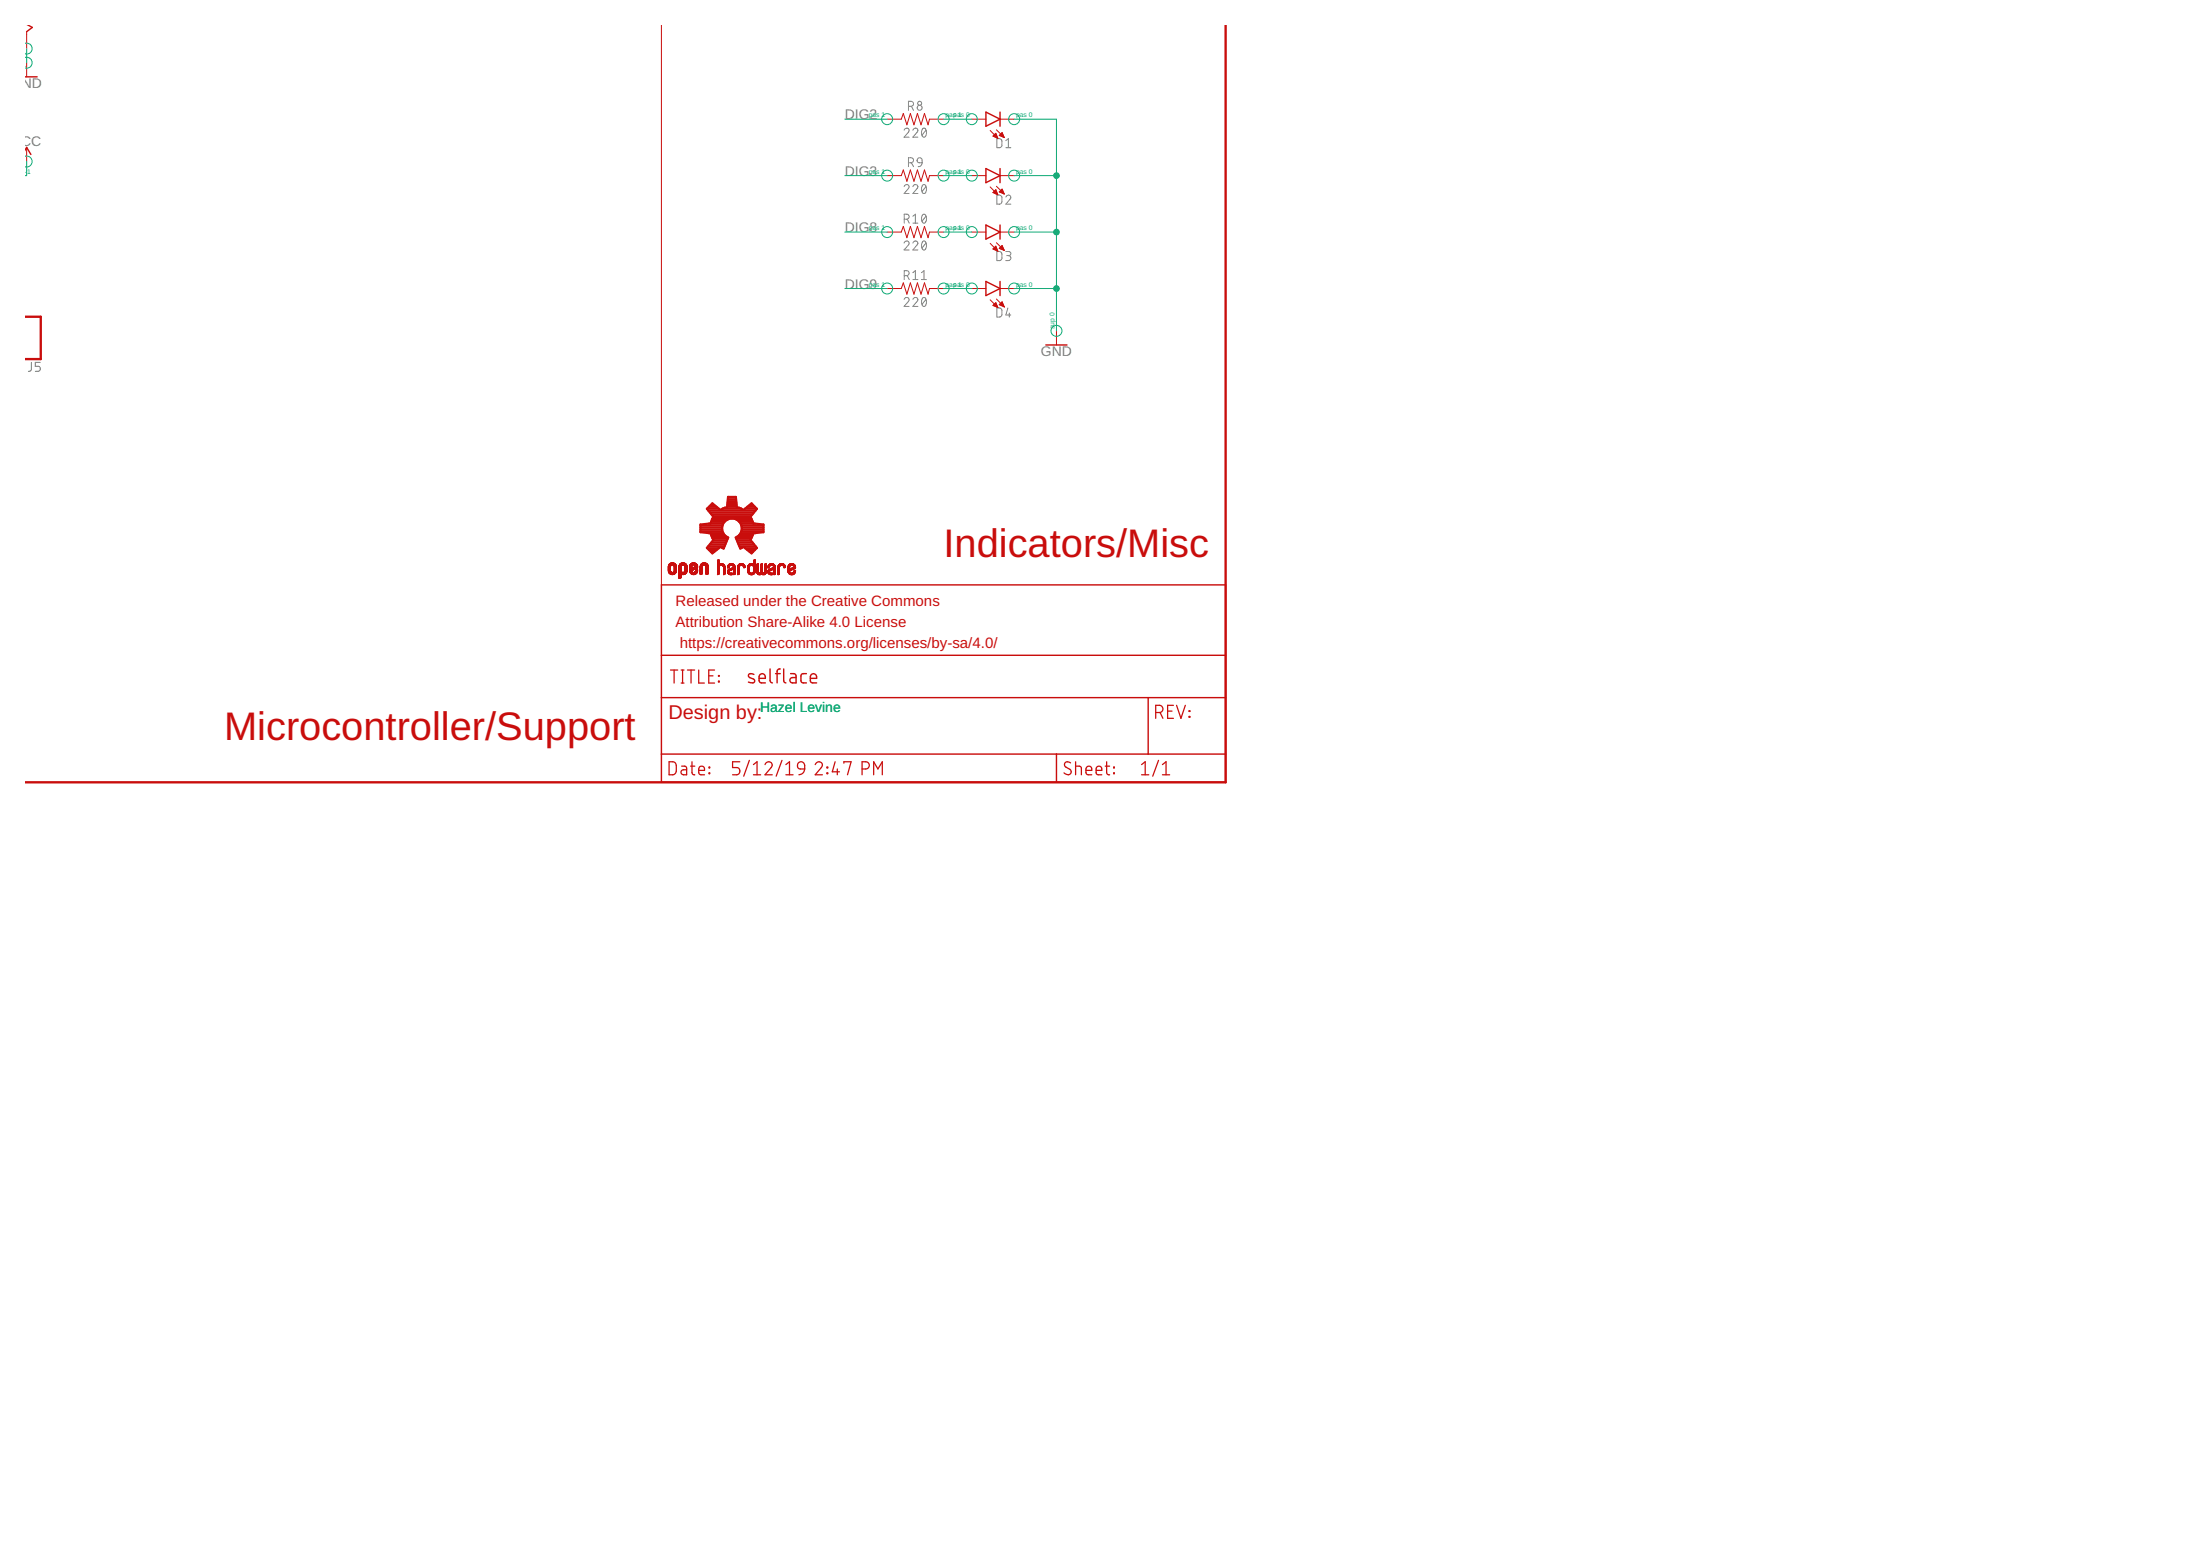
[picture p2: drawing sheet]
<svg xmlns="http://www.w3.org/2000/svg" width="297mm" height="210mm" viewBox="0 0 297 210" stroke-linecap="round" stroke-linejoin="round" font-family="sans-serif">
<g fill="none" stroke="#808080" stroke-width=".14">
<path d="M122.1 17.6a.34 .34 0 0 1 .4-.3 .34 .34 0 0 1 .2 .5l-.6 .7h.6M122.7 14.4h.3a.34 .34 0 0 0 .3-.4 .34 .34 0 0 0-.3-.3h-.3v1.2M123.1 14.4l.2 .5M123.3 17.6a.33 .33 0 0 1 .4-.3 .33 .33 0 0 1 .1 .5l-.5 .7h.6M124.6 17.4l.2-.1a.73 .73 0 0 1 0 1.2 .78 .78 0 0 1-.2-1.1zM125 17.6l-.5 .6M134.6 18.7a.58 .58 0 0 1 .7 .2 1.03 1.03 0 0 1-.1 .9l-.6 .1zM135.8 19.9h.7M135.8 19l.3-.3v1.2M122.1 25.2a.34 .34 0 0 1 .4-.3 .34 .34 0 0 1 .2 .5l-.6 .7h.6M122.1 32.8a.34 .34 0 0 1 .4-.3 .34 .34 0 0 1 .2 .6l-.6 .6h.6M122.1 29.6h.3a.34 .34 0 0 0 .4-.3 .34 .34 0 0 0-.4-.4h-.3v1.2"/>
<path d="M122.1 37.2h.3a.34 .34 0 0 0 .4-.3 .34 .34 0 0 0-.4-.4h-.3v1.2M122.5 29.6l.3 .5M122.5 37.2l.3 .5M122.7 22h.3a.34 .34 0 0 0 .3-.4 .34 .34 0 0 0-.3-.3h-.3v1.2M123.1 22l.2 .5M123.3 25.2a.33 .33 0 0 1 .4-.3 .33 .33 0 0 1 .1 .5l-.5 .7h.6M123.3 32.8a.33 .33 0 0 1 .4-.3 .33 .33 0 0 1 .1 .6l-.5 .6h.6M123.3 29.2l.3-.3v1.2M123.3 36.8l.3-.3v1.2M123.3 30.1h.6M123.3 37.7h.6M124 21.4a.34 .34 0 0 1 .3-.1 .34 .34 0 0 1 .2 .3v.4l-.5-.1-.2-.2z"/>
<path d="M124.4 37.7h.7M124.4 36.8l.4-.3v1.2M124.5 22v.1a.48 .48 0 0 1-.5 .4M124.6 25l.2-.1a.73 .73 0 0 1 .1 1.2h-.1a.75 .75 0 0 1-.2-1.1zM124.6 32.6l.2-.1a.73 .73 0 0 1 .1 1.2h-.1a.75 .75 0 0 1-.2-1.1zM124.6 29l.2-.1a.73 .73 0 0 1 .1 1.2h-.1a.75 .75 0 0 1-.2-1.1zM125 25.2l-.5 .7M125 32.8l-.5 .7M125 29.2l-.5 .7M134.6 26.3a.58 .58 0 0 1 .7 .2 1.03 1.03 0 0 1-.1 1l-.6 .1zM134.6 34l.6 .1a1.03 1.03 0 0 1 .1 .9l-.2 .2h-.5zM135.8 26.6a.33 .33 0 0 1 .5-.3 .33 .33 0 0 1 .1 .6l-.6 .7h.7"/>
<path d="M135.8 34h.5a.27 .27 0 0 1 .2 .3 .27 .27 0 0 1-.3 .2h-.3M136.1 34.5a.34 .34 0 0 1 .4 .3 .34 .34 0 0 1-.4 .4h-.3M4.2 48.9v1.1l-.1 .1h-.3M5.4 48.9h-.6v.5h.4a.34 .34 0 0 1 .2 .4 .34 .34 0 0 1-.2 .3h-.4M122.1 40.4a.34 .34 0 0 1 .4-.2 .34 .34 0 0 1 .2 .5l-.6 .7h.6M123.3 40.4a.33 .33 0 0 1 .4-.2 .33 .33 0 0 1 .1 .5l-.5 .7h.6M124.6 40.2h.2a.71 .71 0 0 1 0 1.2 .75 .75 0 0 1-.2-1.2zM125 40.4l-.5 .7M134.6 41.6l.6 .1a1.03 1.03 0 0 1 .1 .9l-.2 .2h-.5zM136.1 41.6l-.3 .9h.7M136.3 42.2v.6"/>
<circle cx="124.2" cy="13.9" r=".28"/>
<circle cx="124.2" cy="14.6" r=".34"/>
</g>
<g fill="none" stroke="#c90d0c" stroke-width=".14">
<path d="M3.6 4.3v2.3M3.6 8.5v1.9M3.6 19.9v1.9M89.3 3.4v75.6M119.8 16.1h1.9l.3-.8 .4 1.5 .5-1.5 .5 1.5 .5-1.5 .5 1.5 .4-1.5 .5 1.5 .2-.7h1.9M131.2 16.1h1.9M133.7 17.6l1 1.1M134.1 18.4l.4-.4 .2 .7zM134.1 18.4h.5M134.1 18.3h.5M134.2 18.2h.3M134.3 18.1h.2"/>
<path d="M134.3 18.5h.3M134.4 18.1h.1M134.5 18.6h.2M134.5 17.5l1.1 1.1M134.7 18.6h.1M135 18.2h.4M135 18.3h.5M135 16.1h1.9M135 18.1h.4M135.1 18.1h.3M135.2 18.4h.3M135.2 18h.1"/>
<path d="M135.3 17.9l-.4 .4 .7 .3M135.3 17.9l.3 .7M135.3 17.9h.1M135.4 18.5h.2M135.6 18.6h.1M119.8 23.7h1.9l.3-.8 .4 1.6 .5-1.6 .5 1.6 .5-1.6 .5 1.6 .4-1.6 .5 1.6 .2-.8h1.9M119.8 31.3h1.9l.3-.7 .4 1.5 .5-1.5 .5 1.5 .5-1.5 .5 1.5 .4-1.5 .5 1.5 .2-.8h1.9M119.8 38.9h1.9l.3-.7 .4 1.5 .5-1.5 .5 1.5 .5-1.5 .5 1.5 .4-1.5 .5 1.5 .2-.8h1.9M131.2 23.7h1.9M131.2 31.3h1.9M131.2 38.9h1.9M133.7 25.2l1 1.1"/>
<path d="M133.7 32.9l1 1M134.1 26l.6 .3M134.1 26l.4-.4 .2 .7M134.1 26h.5M134.1 33.6h.5M134.2 25.9h.4M134.2 33.7h.4M134.2 33.5h.4M134.2 26.1h.4M134.2 25.8h.3M134.3 33.4h.2M134.3 25.7h.2"/>
<path d="M134.3 33.3h.2M134.4 33.7h.3M134.4 25.7h.1M134.4 26.2h.3M134.4 33.3h.1M134.5 33.2l-.4 .4 .6 .3M134.5 33.2l.2 .7M134.5 25.1l1.1 1.1M134.5 32.8l1.1 1M134.6 33.8h.1M134.6 26.2h.1M134.9 25.9l.4-.4 .3 .7z"/>
<path d="M134.9 33.5l.4-.4 .3 .7zM134.9 25.9h.6M134.9 33.5h.6M135 25.8h.4M135 23.7h1.9M135 31.3h1.9M135 33.4h.4M135 38.9h1.9M135.1 33.6h.4M135.1 25.7h.3M135.1 33.3h.3M135.1 26h.4"/>
<path d="M135.2 25.7h.2M135.2 33.3h.1M135.2 25.6h.1M135.3 33.7h.2M135.3 33.2h.1M135.3 26.1h.2M135.4 33.7h.2M135.5 26.2h.1M133.7 40.5l1 1M134.1 41.2l.4-.3 .2 .6zM134.1 41.3h.5M134.1 41.2h.5"/>
<path d="M134.2 41.1h.4M134.3 41h.2M134.3 41.3h.4M134.4 40.9h.1M134.5 41.4h.2M134.5 40.4l1.1 1M134.7 41.5h.1M135 41.1h.4M135 41.2h.5M135 41h.4M135.1 40.9h.3M135.2 41.3h.3"/>
<path d="M135.2 40.9h.1M135.3 40.7l.3 .7-.7-.3zM135.3 40.8h.1M135.4 41.3h.2M142.6 44.7v1.9M90.2 77.1h.4M90.2 77l.3 .1M90.2 77h.3M90.2 76.9h.3M90.2 76.8h.3M90.2 76.7h.3M90.2 76.6h.3"/>
<path d="M90.2 76.5h.3M90.3 77.2h.4M90.3 77.2h.3M90.3 77.1h.3M90.3 76.4h.3M90.3 76.3h.3M90.3 77.3h1M90.3 76.3h.4M90.3 77.3h.9M90.3 76.3h1M90.3 76.2h.9M90.3 77.4h.9"/>
<path d="M90.4 77.4h.8M90.4 76.1h.8M90.4 76.1h.7M90.5 77.5h.6M90.5 76.1h.6M90.5 76h.6M90.6 76.4h-.4M90.6 77.5h.4M90.6 76h.4M90.7 77.6h.2M90.7 76.3h-.4M90.9 76.3h.4"/>
<path d="M90.9 77.2h.4M91 77.2h.3M91 76.3h.3M91 76.4h.3M91 77.1h.3M91 76.5h.3M91 77h.3M91 76.9h.3M91 76.8h.3M91 76.7h.3M91 76.6h.3M91.2 77.3h-.9"/>
<path d="M91.3 77.1h-.3M91.7 78.1h.1M91.7 78h.2M91.7 77.9h.2M91.7 77.8h.2M91.7 77.7h.2M91.7 77.6h.2M91.7 77.5h.7M91.7 77.5h.8M91.7 77.4h.9M91.7 77.3h1M91.7 77.2h.4"/>
<path d="M91.7 77.2h.3M91.7 77.1h.3M91.7 77l.3 .1M91.7 77h.2M91.7 76.9h.2M91.7 76.8h.2M91.7 76.7h.2M91.7 76.6h.2M91.7 76.5h.2M91.7 76.5h.3M91.7 76.4h.3M91.7 76.3h.4"/>
<path d="M91.7 76.2h1M91.8 76.2h.9M91.8 76.2h.8M91.8 76.1h.8M91.9 76.1h.6M91.9 78h-.2M91.9 76h.6M92 77.6h-.3M92 76.3l-.3 .1M92.1 76h.3M92.1 77.6h.3M92.1 76.3h-.4"/>
<path d="M92.3 76.3h.4M92.4 76.3h.3M92.4 77.2h.3M92.4 76.3l.4 .1M92.4 77.1h.4M92.4 76.4h.4M92.5 77.1h.3M92.5 76.4h.3M92.5 77h.3M92.5 76.9h.3M92.5 76.8h.3M92.5 76.7h.3"/>
<path d="M92.5 76.6h.3M92.5 76.5h.3M92.5 77.5h-.8M92.6 77.4h-.9M92.7 76.2l-1 .1M92.7 77.2h-.4M92.8 77.2h-.4M93.1 77.2h.4M93.1 77.1h.3M93.1 77h.3M93.1 77h.4M93.1 76.9h.7"/>
<path d="M93.1 76.8h.8M93.1 76.7h1.1M93.1 76.6l.3 .1M93.1 76.6h.3M93.1 76.5h.3M93.1 76.4h.3M93.2 77.3h.9M93.2 76.3h.3M93.2 76.3h.9M93.2 76.2h.9M93.2 77.4h.9M93.2 76.1l.9 .1"/>
<path d="M93.3 77.4h.7M93.3 76.1h.7M93.3 77.5h.7M93.3 77.5h.6M93.4 76h.5M93.4 76.5h-.3M93.4 76.4h-.3M93.5 77.5h.3M93.5 76.7h.7M93.5 76.3l-.4 .1M93.5 76h.3M93.5 77h-.4"/>
<path d="M93.5 77.6h.3M93.5 76.3h-.4M93.6 76.6h.6M93.6 76.9h-.5M93.7 76.6h.5M93.7 76.9h-.6M93.7 76.3h.4M93.8 76.3h.4M93.8 77.2h.4M93.8 76.5h.4M93.9 76.5h.3M93.9 76.4h.3"/>
<path d="M93.9 77.1h.3M93.9 76.8h-.8M93.9 77h.3M94 76.9h.2M94 76.8h-.9M94.1 76.9h.1M94.1 76.7h-1M94.2 77.2h-.4M94.2 77.2h-.3M94.5 77.5h.3M94.5 77.4h.3M94.5 77.3h.3"/>
<path d="M94.5 77.2h.3M94.5 77.1h.3M94.5 77h.3M94.5 76.9h.3M94.5 76.8h.3M94.5 76.7h.3M94.5 76.6h.3M94.5 76.5h.3M94.6 77.5h.1M94.6 76.4h.3M94.6 77.6h.1M94.6 76.3h.4"/>
<path d="M94.6 76.2h.9M94.7 76.2h.8M94.7 76.1h.8M94.7 76.1h.7M94.8 77.5h-.3M94.8 76.1h.6M94.8 76h.6M94.8 77.4h-.3M94.9 76.4h-.4M94.9 76.3l-.3 .1M94.9 76h.3M95 76.3h-.4"/>
<path d="M95.2 76.3h.4M95.3 76.3l.3 .1M95.3 76.4h.3M95.3 77.5h.3M95.3 77.4h.3M95.3 77.3h.3M95.3 77.2h.3M95.3 77.1h.3M95.3 77h.3M95.3 76.9h.3M95.3 76.8h.3M95.3 76.7h.3"/>
<path d="M95.3 76.6h.3M95.3 76.5h.3M95.4 77.5h.1M95.6 77.5h-.3M95.6 76.2l-1 .1M96.9 77.5h.1M96.9 75.7h.2M96.9 77.5h.2M96.9 77.4h.2M96.9 77.3h.2M96.9 77.2h.2M96.9 77.1h.2"/>
<path d="M96.9 77h.2M96.9 76.9h.2M96.9 76.8h.2M96.9 76.7h.2M96.9 76.6h.2M96.9 76.5h.2M96.9 76.4h.3M96.9 76.3h.4M96.9 76.2h.9M96.9 76.2h.8M96.9 76.1l.8 .1M96.9 76.1h.2"/>
<path d="M96.9 76h.2M96.9 75.9h.2M96.9 75.8h.2M96.9 75.6h.2M97 77.6h-.1M97.1 77.5h-.2M97.1 77.4h-.2M97.1 76.5h-.2M97.2 76.4h-.3M97.2 76.1h.4M97.2 76.3l-.3 .1M97.3 76.3h-.4"/>
<path d="M97.4 76.3h.4M97.5 76.3h.3M97.6 76.3h.3M97.6 76.4h.3M97.6 76.5h.3M97.7 76.5h.2M97.7 77.6h.1M97.7 77.5h.1M97.7 77.5h.2M97.7 77.4h.2M97.7 77.3h.2M97.7 77.2h.2"/>
<path d="M97.7 77.1h.2M97.7 77h.2M97.7 76.9h.2M97.7 76.8h.2M97.7 76.7h.2M97.7 76.6h.2M97.9 77.5h-.2M97.9 77.4h-.2M98.2 77.3h.3M98.2 77.2h.3M98.2 77.2h.2M98.2 77.1h.3"/>
<path d="M98.2 76.6h.2M98.2 76.5h.2M98.3 77.4h.3M98.3 77.3h.3M98.3 77h.3M98.3 76.5h.2M98.3 76.4h.2M98.3 77.4h.6M98.3 77h.4M98.3 76.3h.4M98.3 77.5h.6M98.3 76.6l-.1 .1"/>
<path d="M98.3 76.3h.8M98.4 77.5h.5M98.4 76.2h.7M98.4 76.9h.9M98.4 76.8h.9M98.5 76.5h-.3M98.5 77.6h.4M98.5 77.1h-.3M98.5 77l-.3 .1M98.5 76.1h.5M98.6 76.8h.7M98.6 76.1h.3"/>
<path d="M98.6 76.3l-.3 .1M98.7 77.6h.1M98.7 77.4h.2M98.7 77h-.4M98.7 76.7h.6M98.7 76.3h-.4M98.8 76.3h.4M98.8 77.3h.1M98.8 76.7h.5M98.8 76.9h-.5M98.9 76.3h.3M98.9 76.9h-.6"/>
<path d="M99 76.6h.3M99 76.4h.2M99 76.4h.3M99 76.9h.3M99 76.5h.3M99 77.5h.2M99 77.5h.3M99 77.4h.3M99 77.3h.3M99 77.2h.3M99 77.1h.3M99 77h.3"/>
<path d="M99.1 77.6h-.1M99.3 77.5h-.3M99.6 77.6h.1M99.6 77.5h.1M99.6 77.5h.2M99.6 77.4h.2M99.6 77.3h.2M99.6 77.2h.2M99.6 77.1h.2M99.6 77h.2M99.6 76.9h.2M99.6 76.8h.2"/>
<path d="M99.6 76.7h.2M99.6 76.6h.2M99.6 76.5h.2M99.6 76.4h.3M99.6 76.3h.3M99.7 76.3h.4M99.7 76.3h.8M99.7 76.2h.8M99.8 77.5h-.2M99.8 76.2h.6M99.9 76.4h-.3M99.9 76.1h.4"/>
<path d="M100 76.3h-.3M100.1 76.3h.4M100.2 76.3h.3M100.3 76.3h.3M100.3 76.4h.3M100.4 76.5h.2M100.4 76.6h.2M100.4 76.6h.1M100.9 77.2h.3M100.9 77.1h.3M100.9 77h.3M100.9 76.9h.3"/>
<path d="M100.9 76.8h.3M100.9 76.7h.3M100.9 76.6h.3M100.9 76.5h.3M101 77.2h.2M101 76.5h.2M101 77.3h.3M101 77.3h.2M101 76.4h.2M101 77.4h.4M101 76.3h.4M101 76.2h1"/>
<path d="M101.1 77.4h.7M101.1 76.2h.9M101.1 77.5h.7M101.2 76.2h.8M101.2 77.5h.5M101.2 77.6h.5M101.2 76.4h-.2M101.2 76.1h.5M101.3 76.1h.3M101.3 76.3l-.3 .1M101.4 76.3h-.4M101.4 77.6h.1"/>
<path d="M101.5 77.6h.1M101.5 76.3h.5M101.5 77.4h.4M101.6 77.3h.3M101.6 76.3h.4M101.7 76.4h.3M101.7 77.2h.3M101.7 76.5h.3M101.7 76.1h.3M101.7 77.1h.3M101.7 77h.3M101.7 76.9h.3"/>
<path d="M101.7 76.8h.3M101.7 76.7h.3M101.7 76.6h.3M101.7 76h.3M101.7 75.9h.3M101.7 75.8h.3M101.7 75.7h.3M101.7 75.6h.3M101.8 75.6h.2M101.9 77.4h-.9M101.9 77.3h-.3M101.9 77.3h-.2"/>
<path d="M102 77.2h-.3M102.2 77.3h.3M102.2 77.3h.2M102.2 77.2h.2M102.2 77.1h.2M102.2 77h.2M102.2 76.9h.2M102.2 76.8h.2M102.2 76.7h.2M102.2 76.6h.2M102.2 76.5h.2M102.2 76.4h.2"/>
<path d="M102.2 76.3h.2M102.2 76.2h.2M102.2 77.4h1.2M102.3 77.4h1.1M102.3 77.5h1M102.3 77.5h1.1M102.3 76.1h.1M102.3 77.5h.5M102.4 77.6h.3M102.6 77.6h.1M102.6 77.3h.4M102.7 77.3h.3"/>
<path d="M102.7 77.2h.3M102.7 77.2h.2M102.7 77.1h.2M102.7 77h.2M102.7 76.9h.2M102.7 76.8h.2M102.7 76.7h.2M102.7 76.6h.2M102.7 76.5h.2M102.7 76.4h.2M102.7 76.3h.2M102.7 76.2h.2"/>
<path d="M102.8 76.1h.1M102.9 77.5h.4M102.9 77.6h.4M103.1 77.3h.3M103.2 77.3h.2M103.2 77.2h.2M103.3 77.2h.1M103.3 77.1h.1M103.3 77h.1M103.3 76.9h.1M103.3 76.8h.1M103.3 76.7h.1"/>
<path d="M103.3 76.6h.1M103.3 76.5h.1M103.3 76.4h.1M103.3 76.3h.1M103.3 76.2h.1M103.3 76.1h.1M103.4 76.1h.1M103.7 77.3h.2M103.7 77.2h.2M103.7 77.1h.2M103.7 76.6h.1M103.7 76.6h.2"/>
<path d="M103.7 76.5h.2M103.7 77.3h.3M103.7 77h.3M103.7 77.4h.6M103.7 77h.4M103.7 76.4h.3M103.8 77.4h.5M103.8 76.6l-.1 .1M103.8 76.3h.4M103.8 76.3h.8M103.8 77.5h.5M103.8 76.2h.8"/>
<path d="M103.8 77.5h.6M103.8 76.9h.6M103.8 76.2h.7M103.9 76.8h.8M103.9 77.5h.4M103.9 76.2h.6M103.9 77.6h.4M103.9 77.1h-.2M103.9 76.4h-.2M104 77l-.3 .1M104 76.8h.7M104 76.1h.4"/>
<path d="M104 76.3l-.3 .1M104.1 77h-.4M104.1 76.3h-.4M104.1 77.6h.1M104.1 76.7h.6M104.2 77.6h.1M104.2 76.3h.4M104.2 77.3h.1M104.2 76.7h.5M104.3 76.9h-.6M104.3 76.7h.4M104.4 76.3h.2"/>
<path d="M104.4 76.9h-.6M104.4 76.6h.3M104.4 76.4h.3M104.4 76.5h.3M104.5 76.9h.2M104.5 76.5h.2M104.5 77.5h.1M104.5 77.5h.2M104.5 77.4h.2M104.5 77.3h.2M104.5 77.2h.2M104.5 77.1h.2"/>
<path d="M104.5 77h.2M104.6 77.6h-.1M104.7 77.5h-.2M105 77.5h.2M105 77.4h.2M105 77.3h.2M105 77.2h.2M105 77.1h.2M105 77h.2M105 76.9h.2M105 76.8h.2M105 76.7h.2"/>
<path d="M105 76.6h.2M105 76.5h.2M105.1 76.5h.2M105.1 76.4h.2M105.1 76.3h.4M105.1 77.6h.1M105.1 76.2l.8 .1M105.2 76.2h.7M105.2 77.5h-.2M105.3 76.5h-.2M105.3 76.4h-.2M105.3 76.1h.4"/>
<path d="M105.4 76.3l-.3 .1M105.5 76.3h-.4M105.6 76.3h.4M105.7 76.3h.3M105.7 76.4h.3M105.8 76.4h.2M105.8 76.5h.2M105.8 76.6h.1M105.8 76.6h.2M106 76.6h-.2M106.4 77.2h.3M106.4 77.2h.2"/>
<path d="M106.4 77.1h.2M106.4 77h.3M106.4 77h.4M106.4 76.9h.7M106.4 76.8h.8M106.4 76.8h.2M106.4 76.7h.2M106.4 76.6h.2M106.4 76.5h.2M106.4 77.3h.3M106.4 76.4h.3M106.4 77.3h.4"/>
<path d="M106.5 77.4h.8M106.5 77.4h.4M106.5 76.3h.3M106.5 76.3h.8M106.5 76.2h.8M106.6 77.5h.6M106.6 76.2h.7M106.6 76.2h.6M106.7 77.5h.4M106.7 76.4h-.3M106.7 77.6h.4M106.7 76.1h.4"/>
<path d="M106.7 76.3l-.3 .1M106.8 77h-.4M106.8 76.3h-.4M106.9 77.6h.1M106.9 77.4h.4M106.9 76.9h-.5M106.9 76.7h.5M106.9 76.3h.4M107 76.3h.3M107 76.6h.4M107.1 76.9h-.7M107.1 76.3h.3"/>
<path d="M107.1 77.3h.3M107.1 76.6h.3M107.1 76.4h.3M107.1 77.2h.3M107.1 76.5h.3M107.2 77.2h.2M107.2 76.6h.2M107.2 76.5h.2M107.2 77.1h.2M107.2 77h.2M107.2 76.8h-.8M107.3 77h.1"/>
<path d="M107.3 77.3h-.3M107.3 76.8h-.6M107.4 77.3h-.3M107.4 76.7h-.6"/>
</g>
<g fill="none" stroke="#c90d0c" stroke-width=".19">
<path d="M3.4 10.4h1.6M3.9 3.4l.5 .3-.8 .6M133.1 15.1l1.9 1-1.9 .9zM135 15.1v1.9M3.4 20.2l.2-.3 .6 .9M133.1 22.8l1.9 .9-1.9 1zM133.1 30.4l1.9 .9-1.9 1zM133.1 38l1.9 .9-1.9 1zM135 22.8v1.9M135 30.4v1.9M135 38v1.9M141.2 46.6h2.9"/>
<path d="M89.3 79h76.2v26.6h-76.2zM89.3 94.2h76.2M89.3 88.5h76.2M101.8 91a.49 .49 0 0 0-.8 .1l.2 .4 .6 .2a.27 .27 0 0 1 .1 .3 .27 .27 0 0 1-.3 .2l-.6-.1M102.5 91.6h.8a.44 .44 0 0 0-.3-.6 .44 .44 0 0 0-.5 .4v.5l.1 .2 .7 .1M104 90.3v1.6l.1 .2 .2 .1M104.7 90.9h.6M105.3 90.3h-.2l-.2 .2v1.7M105.8 90.3v1.6l.1 .2 .2 .1M106.7 90.9l.6 .1 .2 .1v1.1h-.5a.36 .36 0 0 1-.4-.4 .36 .36 0 0 1 .4-.3h.5M108.9 90.9h-.4a.29 .29 0 0 0-.4 .3l.1 .9 .7 .1M109.4 91.6h.9a.44 .44 0 0 0-.3-.6 .44 .44 0 0 0-.6 .4l.1 .7 .8 .1"/>
<path d="M155 94.2v7.6M89.3 101.8h76.2M142.6 101.8v3.8"/>
</g>
<path d="M165.5 3.4v102.2h-162.1M3.4 42.8h2.1v5.7h-2.1" fill="none" stroke="#c90d0c" stroke-width=".32"/>
<g fill="none" stroke="#c90d0c" stroke-width=".3">
<path d="M94.6 71.7h2.9M94.6 71.5h2.9M94.6 71.2h2.9M94.6 71h2.9M95.5 74h1.5M95.5 68.7h1.5M95.6 73.7h2.2M95.6 68.9h6.4M95.7 72h1.9M95.7 70.7h1.9M95.7 74.3h1.1M95.7 68.4h1.1"/>
<path d="M95.8 73.5h2.1M95.8 69.2h6M96 74.5h.4M96 68.2h.4M96 72.2h1.8M96 70.4h1.8M96.1 73.2h1.9M96.1 69.4h5.5M96.1 72.5h2M96.1 70.2h2M96.2 73h1.9M96.2 72.7h2.1"/>
<path d="M96.2 69.9h5.2M96.2 69.7h5.2M97.6 74h.1M97.6 68.7h2.5M97.6 70.7a1.36 1.36 0 0 1 2.4 0M98.2 68.4h1.3M98.2 68.2h1.3M98.2 67.9h1.2M98.3 67.6h1.1M98.3 67.4h1.1M98.3 67.1h1.1M99.4 72.7h2"/>
<path d="M99.5 73h1.9M99.5 72.5h2M99.5 70.2h2M99.6 73.2h2M99.7 73.5h2.1M99.8 73.7h2.2M99.8 72.2h1.8M99.8 70.4h1.8M99.9 74h.2M100 72h2M100 70.7h2M100.1 68.7l.3 .1 1.1-.9 .7 .8-.9 1.1 .4 .9 1.4 .1v1l-1.4 .2-.4 .9 .9 1.1-.7 .7-1.1-.9-.5 .2-.6-1.4a1.36 1.36 0 0 0 .7-1.9"/>
<path d="M100.1 68.7l-.6-.2-.1-1.4h-1.1l-.1 1.4-.9 .3-1.1-.9-.8 .8 .9 1.1-.4 .9-1.3 .1v1l1.3 .2 .4 .9-.9 1.1 .8 .7 1.1-.9 .4 .2 .6-1.4a1.33 1.33 0 0 1-.7-1.9M100.1 71.7h3M100.1 71h3M100.2 71.5h2.9M100.2 71.2h2.9M100.6 74h1.6M100.6 68.7h1.6M100.9 74.3h1M100.9 68.4h1M101.2 74.5h.5M101.2 68.2h.5"/>
</g>
<g fill="none" stroke="#c90d0c" stroke-width=".17">
<path d="M90.5 90.4h1M91 90.4v1.8M92 90.4h.4M92 92.2h.4M92.2 90.4v1.8M92.8 90.4h1M93.3 90.4v1.8M94.3 90.4v1.8h.8M95.7 91.2h.6M96.5 90.4h-.8v1.8h.8M97 91.2l.1 .1zM97 91.9h.1v.2h-.1z"/>
<path d="M156 96.2h.5a.49 .49 0 0 0 .5-.5 .49 .49 0 0 0-.5-.5h-.5v1.8M156.6 96.2l.4 .8M157.6 96h.6M158.4 95.2h-.8v1.8h.8M158.9 95.2l.5 1.8 .6-1.8M160.5 95.9l.2 .1zM160.5 96.7h.2v.1h-.2zM90.3 102.8h.7l.3 .4v.9l-.1 .3-.2 .2h-.7zM92 103.4h.6l.1 .3v.9h-.4a.34 .34 0 0 1-.4-.4 .34 .34 0 0 1 .4-.3h.4M93.2 103.4h.6M93.4 102.8l.1 1.6 .1 .2h.2M94.3 104h.8a.41 .41 0 0 0-.3-.6 .41 .41 0 0 0-.5 .4v.5l.2 .2 .6 .1"/>
<path d="M95.7 103.5l.1 .2zM95.7 104.3l.1 .1zM99.9 102.8h-1v.8h.6a.49 .49 0 0 1 .4 .5 .49 .49 0 0 1-.4 .5h-.6M101.2 102.6l-.8 2.2M101.7 104.6h1M101.7 103.2l.5-.4v1.8M103.3 103.2a.48 .48 0 0 1 .7-.3 .48 .48 0 0 1 .1 .7l-.8 1h1M105.6 102.6l-.8 2.2M106.1 104.6h1M106.1 103.2l.5-.4v1.8M107.8 103a.49 .49 0 0 1 .5-.2 .49 .49 0 0 1 .3 .5v.5h-.5a.47 .47 0 0 1-.4-.3 .47 .47 0 0 1 .1-.5zM108.6 103.8a.8 .8 0 0 1-.7 .8"/>
<path d="M110.1 103.2a.48 .48 0 0 1 .6-.3 .48 .48 0 0 1 .2 .7l-.8 1h.9M111.7 104.3h.1v.1h-.1zM111.7 103.5h.1v.2h-.1zM112.8 102.8l-.4 1.4h.9M113.1 103.8v.8M113.9 103v-.2h1l-.5 1.8M116.4 103.8h.5a.49 .49 0 0 0 .5-.5 .49 .49 0 0 0-.5-.5h-.5v1.8M118 104.6v-1.8l.5 1 .6-1v1.8M144.5 103a.45 .45 0 0 0-.5-.2 .45 .45 0 0 0-.3 .6l.7 .4a.4 .4 0 0 1 .2 .6 .4 .4 0 0 1-.6 .1l-.3-.2M145.2 103.4h.6l.2 .2v1M145.2 102.8v1.8M146.6 104h.8a.41 .41 0 0 0-.3-.6 .41 .41 0 0 0-.5 .4v.5l.2 .2 .6 .1"/>
<path d="M148 104h.8a.4 .4 0 0 0-.3-.6 .4 .4 0 0 0-.5 .4v.6l.3 .2h.5M149.2 103.4h.6M149.4 102.8v1.6l.2 .2h.2M150.4 104.3l.1 .1zM150.4 103.5l.1 .2zM154.1 104.6h1M154.1 103.2l.5-.4v1.8M156.4 102.6l-.8 2.2M157 104.6h.9M157 103.2l.4-.4v1.8"/>
</g>
<g fill="none" stroke="#0dab76" stroke-width=".14">
<path d="M3.4 5.9a.73 .73 0 0 1 .9 .7 .73 .73 0 0 1-.9 .7M3.4 7.8a.73 .73 0 0 1 .9 .7 .73 .73 0 0 1-.9 .7M3.6 6.6v1.9M114.1 16.1h5.7M127.4 16.1h3.8M136.9 16.1h5.7v28.6M3.4 21.1a.73 .73 0 0 1 .9 .7 .73 .73 0 0 1-.9 .7M3.6 21.8v1.9h-.2M114.1 23.7h5.7M114.1 38.9h5.7M114.1 31.3h5.7M127.4 23.7h3.8"/>
<path d="M127.4 38.9h3.8M127.4 31.3h3.8M136.9 23.7h5.7M136.9 38.9h5.7M136.9 31.3h5.7"/>
<circle cx="119.8" cy="16.1" r=".74"/>
<circle cx="127.4" cy="16.1" r=".74"/>
<circle cx="131.2" cy="16.1" r=".74"/>
<circle cx="136.9" cy="16.1" r=".74"/>
<circle cx="119.8" cy="31.3" r=".74"/>
<circle cx="119.8" cy="38.9" r=".74"/>
<circle cx="119.8" cy="23.7" r=".74"/>
<circle cx="127.4" cy="23.7" r=".74"/>
<circle cx="127.4" cy="31.3" r=".74"/>
<circle cx="127.4" cy="38.9" r=".74"/>
<circle cx="131.2" cy="23.7" r=".74"/>
<circle cx="131.2" cy="38.9" r=".74"/>
<circle cx="131.2" cy="31.3" r=".74"/>
<circle cx="136.9" cy="23.7" r=".74"/>
<circle cx="136.9" cy="38.9" r=".74"/>
<circle cx="136.9" cy="31.3" r=".74"/>
<circle cx="142.6" cy="44.7" r=".74"/>
</g>
<g fill="#0dab76" stroke="#0dab76" stroke-width=".14">
<circle cx="142.6" cy="38.9" r=".38"/>
<circle cx="142.6" cy="31.3" r=".38"/>
<circle cx="142.6" cy="23.7" r=".38"/>
</g>
<g font-size="5.4" fill="#c90d0c">
<text x="127.4" y="75.1">Indicators/Misc</text>
<text x="30.3" y="99.9">Microcontroller/Support</text>
</g>
<text font-size="2.7" fill="#c90d0c" x="90.3" y="97">Design by:</text>
<g font-size="2" fill="#c90d0c">
<text x="91.2" y="81.8">Released under the Creative Commons</text>
<text x="91.2" y="84.7">Attribution Share-Alike 4.0 License</text>
<text x="91.8" y="87.5">https://creativecommons.org/licenses/by-sa/4.0/</text>
</g>
<g font-size="1.9" fill="#808080">
<text x="1.5" y="11.9">GND</text>
<text x="114.1" y="16.1">DIG2</text>
<text x="1.6" y="19.7">VCC</text>
<text x="114.1" y="23.7">DIG3</text>
<text x="114.1" y="31.3">DIG8</text>
<text x="114.1" y="38.9">DIG9</text>
<text x="140.5" y="48.1">GND</text>
</g>
<text font-size="1.9" fill="#0dab76" x="102.6" y="96.1">Hazel Levine</text>
<g font-size=".9" fill="#0dab76">
<text x="3.3" y="9.1" transform="rotate(-90 3.3 9.1)">passu0</text>
<text x="3.3" y="7.2" transform="rotate(-90 3.3 7.2)">p 0</text>
<text x="117.3" y="15.8">pas 1</text>
<text x="127.7" y="15.8">pas 1</text>
<text x="128.7" y="15.8">pas 0</text>
<text x="137.2" y="15.8">pas 0</text>
<text x="2" y="23.4">pas 1</text>
<text x="117.3" y="23.4">pas 1</text>
<text x="127.7" y="23.4">pas 1</text>
<text x="128.7" y="23.4">pas 0</text>
<text x="137.2" y="23.4">pas 0</text>
<text x="3.3" y="24.3" transform="rotate(-90 3.3 24.3)">sup 0</text>
<text x="117.3" y="31.1">pas 1</text>
<text x="127.7" y="31.1">pas 1</text>
<text x="128.7" y="31.1">pas 0</text>
<text x="137.2" y="31.1">pas 0</text>
<text x="117.3" y="38.7">pas 1</text>
<text x="127.7" y="38.7">pas 1</text>
<text x="128.7" y="38.7">pas 0</text>
<text x="137.2" y="38.7">pas 0</text>
<text x="142.4" y="44.4" transform="rotate(-90 142.4 44.4)">sup 0</text>
</g>
</svg>
